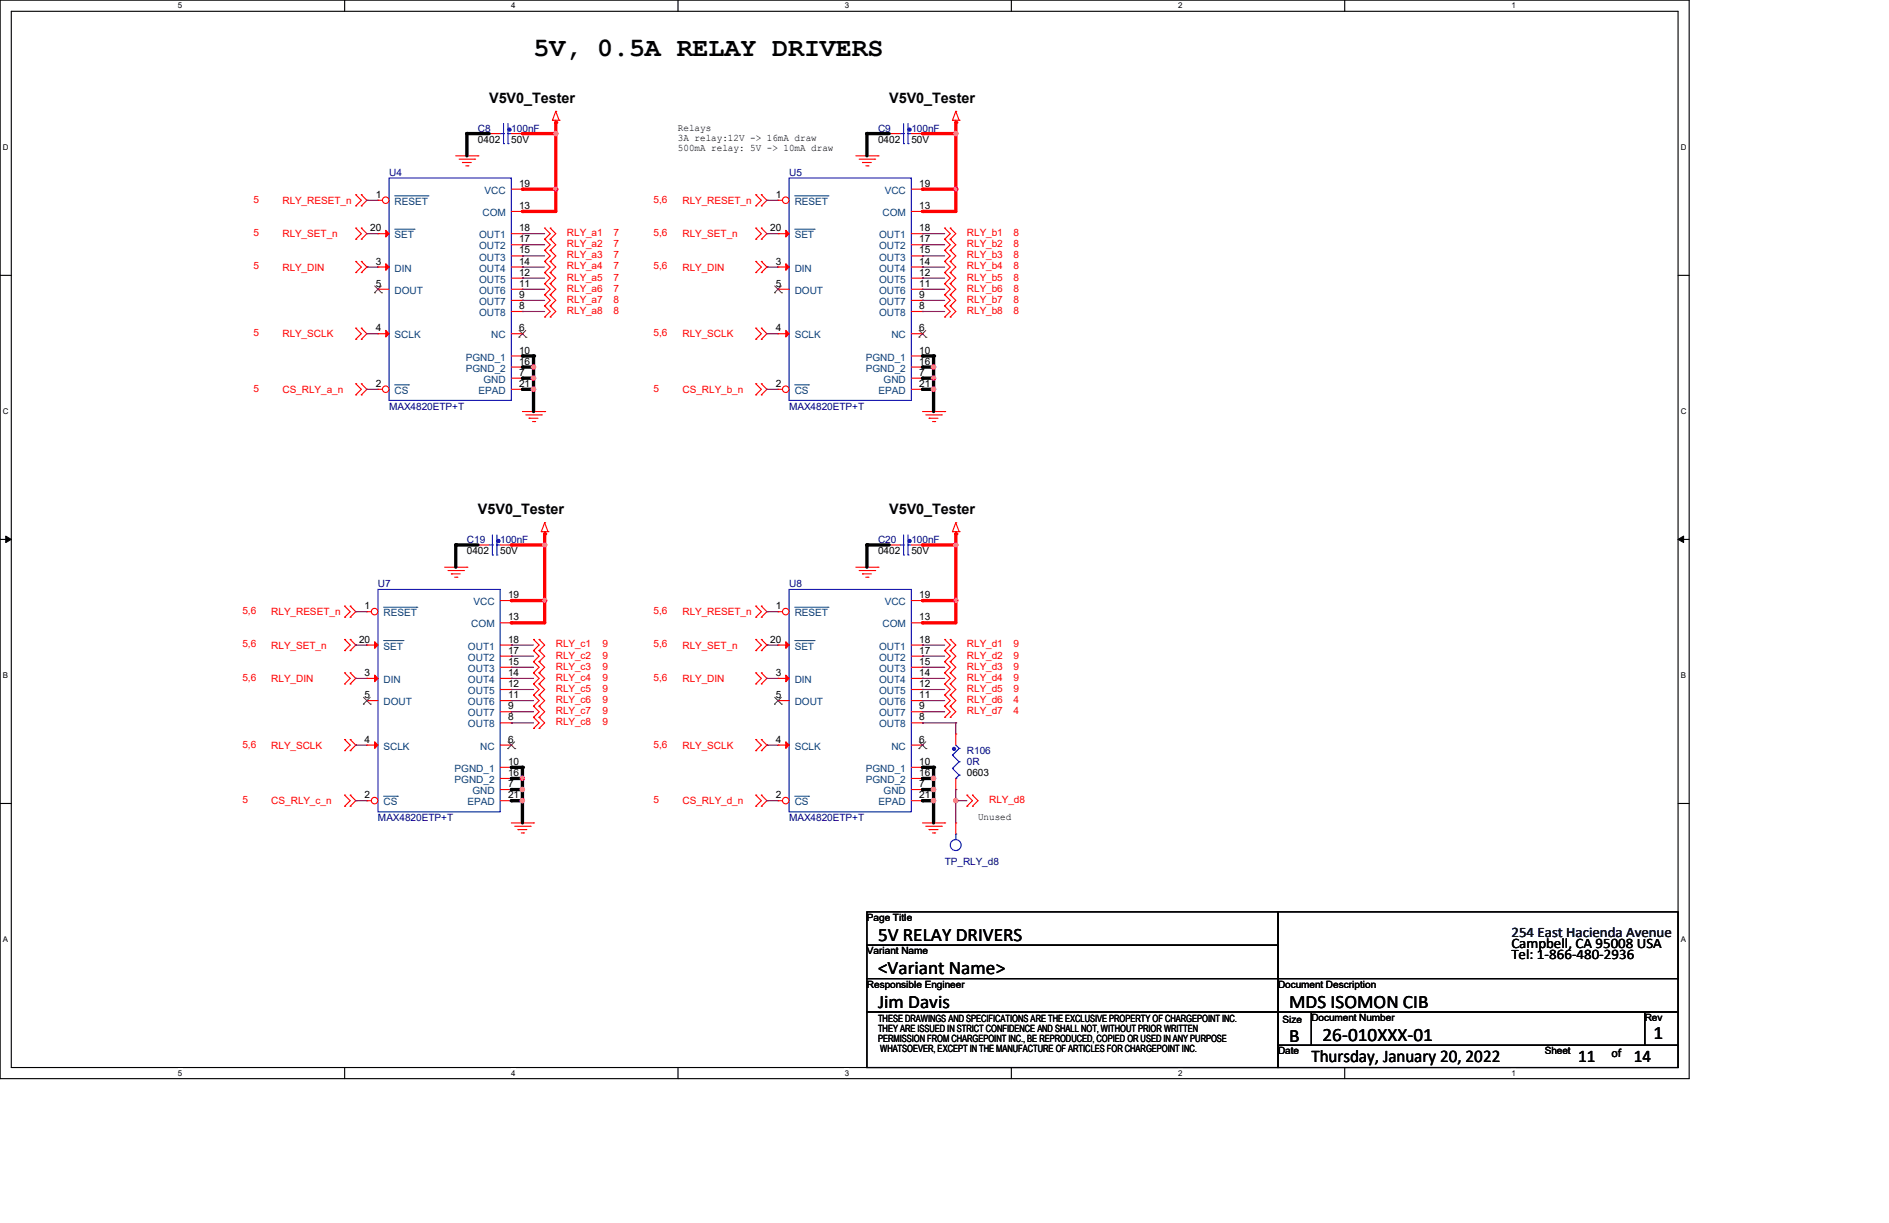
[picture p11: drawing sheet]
<svg xmlns="http://www.w3.org/2000/svg" width="432mm" height="279mm" viewBox="0 0 432 279" stroke-linecap="round" stroke-linejoin="round" font-family="sans-serif">
<path d="M0 0h386.1v246.4h-386.1zM2.6 2.6h381v241.3h-381z" fill="none" stroke="#000" stroke-width=".25"/>
<g fill="#fff">
<path d="M40.7 .3h1v2h-1z"/>
<path d="M40.7 244.1h1v2h-1z"/>
</g>
<path d="M78.8 0v2.6M78.8 243.9v2.5" fill="none" stroke="#000" stroke-width=".25"/>
<g fill="#fff">
<path d="M116.9 .3h1v2h-1z"/>
<path d="M116.9 244.1h1v2h-1z"/>
</g>
<path d="M155 0v2.6M155 243.9v2.5" fill="none" stroke="#000" stroke-width=".25"/>
<g fill="#fff">
<path d="M193.1 .3h1v2h-1z"/>
<path d="M193.1 244.1h1v2h-1z"/>
</g>
<path d="M231.2 0v2.6M231.2 243.9v2.5" fill="none" stroke="#000" stroke-width=".25"/>
<g fill="#fff">
<path d="M269.3 .3h1v2h-1z"/>
<path d="M269.3 244.1h1v2h-1z"/>
</g>
<path d="M307.4 0v2.6M307.4 243.9v2.5" fill="none" stroke="#000" stroke-width=".25"/>
<g fill="#fff">
<path d="M345.5 .3h1v2h-1z"/>
<path d="M345.5 244.1h1v2h-1z"/>
<path d="M.7 32.7h1.2v2h-1.2z"/>
<path d="M384.2 32.7h1.3v2h-1.3z"/>
<path d="M.7 93h1.2v2h-1.2z"/>
<path d="M384.2 93h1.3v2h-1.3z"/>
</g>
<path d="M0 62.9h2.6M383.6 62.9h2.5" fill="none" stroke="#000" stroke-width=".25"/>
<g fill="#fff">
<path d="M.7 153.4h1.2v2h-1.2z"/>
<path d="M384.2 153.4h1.2v2h-1.2z"/>
</g>
<path d="M0 123.2h2.6M383.6 123.2h2.5" fill="none" stroke="#000" stroke-width=".25"/>
<path d="M1.3 122.5l1.3 .7-1.3 .8zM383.6 123.2l1.3-.7v1.5z" fill="#000" stroke="#000" stroke-width=".23"/>
<g fill="#fff">
<path d="M.7 213.7h1.2v2h-1.2z"/>
<path d="M384.2 213.7h1.2v2h-1.2z"/>
</g>
<path d="M0 183.6h2.6M383.6 183.6h2.5M198.2 215.9h93.9v7.7h-93.9zM198.2 208.3h93.9v7.6h-93.9zM292.1 208.3h91.5v15.3h-91.5zM198.2 231.2h93.9v12.7h-93.9zM198.2 223.6h93.9v7.6h-93.9zM292.1 231.2h7.7v7.6h-7.7zM292.1 238.8h91.5v5.1h-91.5zM292.1 223.6h91.5v7.6h-91.5zM299.8 231.2h76.2v7.6h-76.2zM376 231.2h7.6v7.6h-7.6z" fill="none" stroke="#000" stroke-width=".25"/>
<g fill="none" stroke="#f00" stroke-width=".25">
<path d="M104.2 35.6h5.1M104.9 36.4h3.6M105.7 37.1h.1M105.7 37.1h2M106.5 37.9h.5M107 37.9h.1M108.5 36.4h.1M109.3 35.6h.1M111.8 30.5h.1M111.8 30.5h2.5M116.9 30.5h2.5M119.4 30.5h.1"/>
<path d="M126.3 27.5h.1M126.3 27.5h1.5M127 28h.1M127 25.4h.1M127 27.5v.5M127 25.4l-.7 2.1M127 25.4l.8 2.1M127.8 27.5h.1M195.6 35.6h5.1M196.4 36.4h3.5M197.1 37.1h.1M197.1 37.1h2.1"/>
<path d="M197.9 37.9h.5M198.4 37.9h.1M199.9 36.4h.1M200.7 35.6h.1M203.2 30.5h.1M203.2 30.5h2.6M208.3 30.5h2.6M210.9 30.5h.1M217.7 27.5h.1M217.7 27.5h1.5M218.5 28h.1M218.5 25.4h.1"/>
<path d="M218.5 27.5v.5M218.5 25.4l-.8 2.1M218.5 25.4l.7 2.1M219.2 27.5h.1M81.3 59.7h.1M81.3 52.1h.1M81.3 54.7h.1M81.3 44.5h.1M81.3 47h.1M81.3 59.7l1.3 1.3-1.3 1.3M81.3 52.1l1.3 1.3-1.3 1.3M81.3 44.5l1.3 1.3-1.3 1.2"/>
<path d="M82.6 59.7h.1M82.6 52.1h.1M82.6 54.7h.1M82.6 44.5h.1M82.6 47h.1M82.6 59.7l1.3 1.3-1.3 1.3M82.6 52.1l1.3 1.3-1.3 1.3M82.6 44.5l1.3 1.3-1.3 1.2M124.5 54.7h.1M124.5 52.1h.1M124.5 57.2h.1M124.5 59.7h.1"/>
<path d="M124.5 52.1l1.3 1.3-1.3 1.3M124.5 54.7l1.3 1.2-1.3 1.3M124.5 57.2l1.3 1.3-1.3 1.2M124.5 59.7l1.3 1.3-1.3 1.3M125.8 54.7h.1M125.8 52.1h.1M125.8 57.2h.1M125.8 59.7h.1M125.8 52.1l1.2 1.3-1.2 1.3M125.8 54.7l1.2 1.2-1.2 1.3M125.8 57.2l1.2 1.3-1.2 1.2M125.8 59.7l1.2 1.3-1.2 1.3"/>
<path d="M172.8 52.1h.1M172.8 54.7h.1M172.8 59.7h.1M172.8 44.5h.1M172.8 47h.1M172.8 59.7l1.2 1.3-1.2 1.3M172.8 52.1l1.2 1.3-1.2 1.3M172.8 44.5l1.2 1.3-1.2 1.2M174 52.1h.1M174 54.7h.1M174 59.7h.1M174 44.5h.1"/>
<path d="M174 47h.1M174 59.7l1.3 1.3-1.3 1.3M174 52.1l1.3 1.3-1.3 1.3M174 44.5l1.3 1.3-1.3 1.2M208.3 48.3h2.6M208.3 58.5h2.6M210.9 48.3h.1M210.9 58.5h.1M215.9 54.7h.1M215.9 52.1h.1M215.9 57.2h.1M215.9 59.7h.1"/>
<path d="M215.9 54.7l1.3 1.2-1.3 1.3M215.9 57.2l1.3 1.3-1.3 1.2M215.9 52.1l1.3 1.3-1.3 1.3M215.9 59.7l1.3 1.3-1.3 1.3M217.2 54.7h.1M217.2 52.1h.1M217.2 57.2h.1M217.2 59.7h.1M217.2 52.1l1.3 1.3-1.3 1.3M217.2 57.2l1.3 1.3-1.3 1.2M217.2 54.7l1.3 1.2-1.3 1.3M217.2 59.7l1.3 1.3-1.3 1.3"/>
<path d="M81.3 62.3h.1M81.3 75h.1M81.3 77.5h.1M81.3 75l1.3 1.2-1.3 1.3M82.6 62.3h.1M82.6 75h.1M82.6 77.5h.1M82.6 75l1.3 1.2-1.3 1.3M124.5 62.3h.1M124.5 64.8h.1M124.5 67.4h.1M124.5 69.9h.1"/>
<path d="M124.5 72.4h.1M124.5 62.3l1.3 1.2-1.3 1.3M124.5 64.8l1.3 1.3-1.3 1.3M124.5 67.4l1.3 1.2-1.3 1.3M124.5 69.9l1.3 1.3-1.3 1.2M125.8 62.3h.1M125.8 64.8h.1M125.8 67.4h.1M125.8 69.9h.1M125.8 72.4h.1M125.8 62.3l1.2 1.2-1.2 1.3M125.8 64.8l1.2 1.3-1.2 1.3"/>
<path d="M125.8 67.4l1.2 1.2-1.2 1.3M125.8 69.9l1.2 1.3-1.2 1.2M172.8 62.3h.1M172.8 75h.1M172.8 77.5h.1M172.8 75l1.2 1.2-1.2 1.3M174 62.3h.1M174 75h.1M174 77.5h.1M174 75l1.3 1.2-1.3 1.3M177.8 61h.1M177.8 66.1h.1"/>
<path d="M177.8 61h2.6M177.8 66.1h2.6M208.3 63.5h2.6M208.3 71.2h2.6M208.3 68.6h2.6M210.9 63.5h.1M210.9 71.2h.1M210.9 68.6h.1M215.9 62.3h.1M215.9 64.8h.1M215.9 67.4h.1M215.9 69.9h.1"/>
<path d="M215.9 72.4h.1M215.9 62.3l1.3 1.2-1.3 1.3M215.9 67.4l1.3 1.2-1.3 1.3M215.9 64.8l1.3 1.3-1.3 1.3M215.9 69.9l1.3 1.3-1.3 1.2M217.2 62.3h.1M217.2 64.8h.1M217.2 67.4h.1M217.2 69.9h.1M217.2 72.4h.1M217.2 62.3l1.3 1.2-1.3 1.3M217.2 64.8l1.3 1.3-1.3 1.3"/>
<path d="M217.2 69.9l1.3 1.3-1.3 1.2M217.2 67.4l1.3 1.2-1.3 1.3M81.3 87.7h.1M81.3 90.2h.1M81.3 87.7l1.3 1.2-1.3 1.3M82.6 87.7h.1M82.6 90.2h.1M82.6 87.7l1.3 1.2-1.3 1.3M119.4 94h5.1M120.2 94.8h3.5M120.9 95.5h.1M120.9 95.5h2.1"/>
<path d="M121.7 96.3h.5M122.2 96.3h.1M123.7 94.8h.1M124.5 94h.1M172.8 87.7h.1M172.8 90.2h.1M172.8 87.7l1.2 1.2-1.2 1.3M174 87.7h.1M174 90.2h.1M174 87.7l1.3 1.2-1.3 1.3M210.9 94h5M211.6 94.8h3.6"/>
<path d="M212.4 95.5h.1M212.4 95.5h2M213.1 96.3h.6M213.7 96.3h.1M215.2 94.8h.1M215.9 94h.1M124.5 119.4h.1M124.5 119.4l-.8 2.1M124.5 119.4l.8 2.1M218.5 119.4h.1M218.5 119.4l-.8 2.1M218.5 119.4l.7 2.1"/>
<path d="M78.8 138.5h.1M78.8 138.5l1.3 1.2-1.3 1.3M80.1 138.5h.1M80.1 138.5l1.2 1.2-1.2 1.3M101.6 129.6h5.1M102.4 130.3h3.6M103.2 131.1h.1M103.2 131.1h2M103.9 131.9h.5M104.4 131.9h.1M106 130.3h.1M106.7 129.6h.1"/>
<path d="M123.7 121.5h.1M123.7 121.5h1.6M124.5 122h.1M124.5 121.5v.5M125.3 121.5h.1M172.8 138.5h.1M172.8 138.5l1.2 1.2-1.2 1.3M174 138.5h.1M174 138.5l1.3 1.2-1.3 1.3M195.6 129.6h5.1M196.4 130.3h3.5M197.1 131.1h.1"/>
<path d="M197.1 131.1h2.1M197.9 131.9h.5M198.4 131.9h.1M199.9 130.3h.1M200.7 129.6h.1M217.7 121.5h.1M217.7 121.5h1.5M218.5 122h.1M218.5 121.5v.5M219.2 121.5h.1M78.8 141h.1M78.8 153.7h.1"/>
<path d="M78.8 156.3h.1M78.8 146.1h.1M78.8 148.6h.1M78.8 153.7l1.3 1.3-1.3 1.3M78.8 146.1l1.3 1.3-1.3 1.2M80.1 141h.1M80.1 153.7h.1M80.1 156.3h.1M80.1 146.1h.1M80.1 148.6h.1M80.1 153.7l1.2 1.3-1.2 1.3M80.1 146.1l1.2 1.3-1.2 1.2"/>
<path d="M122 148.6h.1M122 146.1h.1M122 151.2h.1M122 153.7h.1M122 156.3h.1M122 158.8h.1M122 146.1l1.2 1.3-1.2 1.2M122 148.6l1.2 1.3-1.2 1.3M122 151.2l1.2 1.2-1.2 1.3M122 153.7l1.2 1.3-1.2 1.3M122 156.3l1.2 1.2-1.2 1.3M122 158.8l1.2 1.3-1.2 1.2"/>
<path d="M123.2 148.6h.1M123.2 146.1h.1M123.2 151.2h.1M123.2 153.7h.1M123.2 156.3h.1M123.2 158.8h.1M123.2 146.1l1.3 1.3-1.3 1.2M123.2 148.6l1.3 1.3-1.3 1.3M123.2 151.2l1.3 1.2-1.3 1.3M123.2 153.7l1.3 1.3-1.3 1.3M123.2 156.3l1.3 1.2-1.3 1.3M123.2 158.8l1.3 1.3-1.3 1.2"/>
<path d="M172.8 153.7h.1M172.8 156.3h.1M172.8 146.1h.1M172.8 148.6h.1M172.8 141h.1M172.8 153.7l1.2 1.3-1.2 1.3M172.8 146.1l1.2 1.3-1.2 1.2M174 153.7h.1M174 156.3h.1M174 146.1h.1M174 148.6h.1M174 141h.1"/>
<path d="M174 153.7l1.3 1.3-1.3 1.3M174 146.1l1.3 1.3-1.3 1.2M215.9 148.6h.1M215.9 146.1h.1M215.9 151.2h.1M215.9 153.7h.1M215.9 156.3h.1M215.9 158.8h.1M215.9 146.1l1.3 1.3-1.3 1.2M215.9 148.6l1.3 1.3-1.3 1.3M215.9 151.2l1.3 1.2-1.3 1.3M215.9 153.7l1.3 1.3-1.3 1.3"/>
<path d="M215.9 156.3l1.3 1.2-1.3 1.3M215.9 158.8l1.3 1.3-1.3 1.2M217.2 148.6h.1M217.2 146.1h.1M217.2 151.2h.1M217.2 153.7h.1M217.2 156.3h.1M217.2 158.8h.1M217.2 146.1l1.3 1.3-1.3 1.2M217.2 148.6l1.3 1.3-1.3 1.3M217.2 151.2l1.3 1.2-1.3 1.3M217.2 153.7l1.3 1.3-1.3 1.3"/>
<path d="M217.2 156.3l1.3 1.2-1.3 1.3M217.2 158.8l1.3 1.3-1.3 1.2M78.8 169h.1M78.8 171.5h.1M78.8 169l1.3 1.2-1.3 1.3M80.1 169h.1M80.1 171.5h.1M80.1 169l1.2 1.2-1.2 1.3M122 161.3h.1M122 163.9h.1M122 166.4h.1M122 161.3l1.2 1.3-1.2 1.3"/>
<path d="M122 163.9l1.2 1.2-1.2 1.3M123.2 161.3h.1M123.2 163.9h.1M123.2 166.4h.1M123.2 161.3l1.3 1.3-1.3 1.3M123.2 163.9l1.3 1.2-1.3 1.3M172.8 169h.1M172.8 171.5h.1M172.8 169l1.2 1.2-1.2 1.3M174 169h.1M174 171.5h.1M174 169l1.3 1.2-1.3 1.3"/>
<path d="M215.9 161.3h.1M215.9 163.9h.1M215.9 161.3l1.3 1.3-1.3 1.3M217.2 161.3h.1M217.2 163.9h.1M217.2 161.3l1.3 1.3-1.3 1.3M78.8 181.7h.1M78.8 184.2h.1M78.8 181.7l1.3 1.2-1.3 1.3M80.1 181.7h.1M80.1 184.2h.1M80.1 181.7l1.2 1.2-1.2 1.3"/>
<path d="M116.9 188h5.1M117.6 188.8h3.6M118.4 189.5h.1M118.4 189.5h2M119.2 190.3h.5M119.7 190.3h.1M121.2 188.8h.1M122 188h.1M172.8 181.7h.1M172.8 184.2h.1M172.8 181.7l1.2 1.2-1.2 1.3M174 181.7h.1"/>
<path d="M174 184.2h.1M174 181.7l1.3 1.2-1.3 1.3M210.9 188h5M211.6 188.8h3.6M212.4 189.5h.1M212.4 189.5h2M213.1 190.3h.6M213.7 190.3h.1M215.2 188.8h.1M215.9 188h.1M218.5 188h.1M218.5 188v2.5"/>
<path d="M221 184.2h.1M221 181.7h.1M221 181.7l1.3 1.2-1.3 1.3M222.3 184.2h.1M222.3 181.7h.1M222.3 181.7l1.3 1.2-1.3 1.3"/>
</g>
<g fill="none" stroke="#00f" stroke-width=".25">
<path d="M114.3 30.5h.8M115.1 32.8h.1M115.1 30.5h.1M115.1 28.2v4.6M116.1 32.8h.1M116.1 30.5h.1M116.1 28.2v4.6M116.1 30.5h.8M205.8 30.5h.7M206.5 32.8h.1M206.5 30.5h.1M206.5 28.2v4.6"/>
<path d="M207.6 32.8h.1M207.6 30.5h.1M207.6 30.5h.7M207.6 28.2v4.6M180.4 40.7h27.9v50.8h-27.9zM218.5 190.5h.1M218.5 190.5v1.3"/>
<circle cx="218.5" cy="193.1" r="1.25"/>
</g>
<g fill="#00f" stroke="#00f" stroke-width=".25">
<circle cx="116.5" cy="29.6" r=".36"/>
<circle cx="207.9" cy="29.6" r=".36"/>
</g>
<path d="M179.6 60.2l.8 .8-.8 .8z" fill="#f00" stroke="#f00" stroke-width=".25"/>
<path d="M177 66.9h.1M177.1 65.3l1.5 1.6M178.6 65.3l-1.6 1.6M178.6 66.9h.1" fill="none" stroke="#804000" stroke-width=".23"/>
<circle cx="179.6" cy="45.7" r=".74" fill="#fff" stroke="#f00" stroke-width=".25"/>
<g fill="none" stroke="#f00" stroke-width=".25">
<path d="M177.8 45.8h.1M177.8 45.8h1.1M177.8 76.2h.1M177.8 76.2h2.6M208.3 76.2h2.6M208.3 61h2.6M210.9 76.2h.1M210.9 61h.1M208.3 83.9h2.6M208.3 88.9h2.6M208.3 81.3h2.6M210.9 83.9h.1"/>
<path d="M210.9 88.9h.1M210.9 81.3h.1"/>
</g>
<path d="M181.7 44.7h7.6M189.3 44.7h.1" fill="none" stroke="#004080" stroke-width=".23"/>
<path d="M179.6 75.5l.8 .7-.8 .8z" fill="#f00" stroke="#f00" stroke-width=".25"/>
<path d="M210.1 77h.1M210.1 75.5l1.6 1.5M211.6 75.5l-1.5 1.5M211.7 77h.1" fill="none" stroke="#804000" stroke-width=".23"/>
<circle cx="179.6" cy="88.9" r=".74" fill="#fff" stroke="#f00" stroke-width=".25"/>
<g fill="none" stroke="#f00" stroke-width=".25">
<path d="M177.8 53.4h.1M177.8 53.4h2.6M208.3 53.4h2.6M208.3 43.2h2.6M208.3 55.9h2.6M210.9 53.4h.1M210.9 43.2h.1M210.9 55.9h.1M208.3 66.1h2.6M210.9 66.1h.1M177.8 88.9h.1M177.8 88.9h1.1"/>
<path d="M208.3 86.4h2.6M210.9 86.4h.1M177.8 155h.1M177.8 155h2.6M208.3 142.3h2.6M208.3 152.4h2.6M208.3 157.5h2.6M210.9 142.3h.1M210.9 152.4h.1M210.9 157.5h.1M177.8 160.1h.1M177.8 160.1h2.6"/>
<path d="M208.3 165.1h2.6M208.3 162.6h2.6M210.9 165.1h.1M210.9 162.6h.1"/>
</g>
<path d="M181.7 52.4h4.4M186.1 52.4h.1M181.7 87.9h3.1M184.8 87.9h.1" fill="none" stroke="#004080" stroke-width=".23"/>
<g fill="#f00" stroke="#f00" stroke-width=".25">
<path d="M179.6 52.6l.8 .8-.8 .7z"/>
<path d="M179.6 154.2l.8 .8-.8 .7z"/>
</g>
<path d="M180.4 134.7h27.9v50.8h-27.9z" fill="none" stroke="#00f" stroke-width=".25"/>
<path d="M177.1 159.3l1.5 1.6M178.6 159.3l-1.6 1.6M177 160.9h.1M178.6 160.9h.1" fill="none" stroke="#804000" stroke-width=".23"/>
<circle cx="179.6" cy="139.7" r=".74" fill="#fff" stroke="#f00" stroke-width=".25"/>
<g fill="none" stroke="#f00" stroke-width=".25">
<path d="M177.8 139.7h.1M177.8 139.7h1.1M208.3 155h2.6M210.9 155h.1M177.8 170.2h.1M177.8 170.2h2.6M208.3 170.2h2.6M208.3 177.8h2.6M208.3 175.3h2.6M210.9 170.2h.1M210.9 177.8h.1M210.9 175.3h.1"/>
<path d="M208.3 182.9h2.6M210.9 182.9h.1"/>
</g>
<path d="M181.7 138.7h7.6M189.3 138.7h.1" fill="none" stroke="#004080" stroke-width=".23"/>
<path d="M179.6 169.5l.8 .7-.8 .8z" fill="#f00" stroke="#f00" stroke-width=".25"/>
<path d="M210.1 171h.1M210.1 169.5l1.6 1.5M211.6 169.5l-1.5 1.5M211.7 171h.1" fill="none" stroke="#804000" stroke-width=".23"/>
<circle cx="179.6" cy="182.9" r=".74" fill="#fff" stroke="#f00" stroke-width=".25"/>
<g fill="none" stroke="#f00" stroke-width=".25">
<path d="M116.9 48.3h2.5M116.9 58.5h2.5M119.4 48.3h.1M119.4 58.5h.1M86.4 61h.1M86.4 66.1h.1M86.4 61h2.5M86.4 66.1h2.5M116.9 63.5h2.5M116.9 71.2h2.5M116.9 68.6h2.5M119.4 63.5h.1"/>
<path d="M119.4 71.2h.1M119.4 68.6h.1M208.3 137.2h2.6M210.9 137.2h.1M177.8 147.4h.1M177.8 147.4h2.6M208.3 147.4h2.6M208.3 149.9h2.6M210.9 147.4h.1M210.9 149.9h.1M208.3 160.1h2.6M210.9 160.1h.1"/>
<path d="M177.8 182.9h.1M177.8 182.9h1.1M208.3 180.4h2.6M210.9 180.4h.1"/>
</g>
<path d="M181.7 146.3h4.4M186.1 146.3h.1M181.7 181.9h3.1M184.8 181.9h.1" fill="none" stroke="#004080" stroke-width=".23"/>
<g fill="#f00" stroke="#f00" stroke-width=".25">
<path d="M179.6 146.6l.8 .8-.8 .7z"/>
<path d="M88.2 60.2l.7 .8-.7 .8z"/>
</g>
<path d="M88.9 40.7h28v50.8h-28z" fill="none" stroke="#00f" stroke-width=".25"/>
<path d="M85.6 66.9h.1M85.6 65.3l1.6 1.6M87.2 65.3l-1.6 1.6M87.2 66.9h.1" fill="none" stroke="#804000" stroke-width=".23"/>
<circle cx="88.2" cy="45.7" r=".74" fill="#fff" stroke="#f00" stroke-width=".25"/>
<g fill="none" stroke="#f00" stroke-width=".25">
<path d="M86.4 45.8h.1M86.4 45.8h1M86.4 76.2h.1M86.4 76.2h2.5M116.9 76.2h2.5M116.9 61h2.5M119.4 76.2h.1M119.4 61h.1M116.9 83.9h2.5M116.9 88.9h2.5M116.9 81.3h2.5M119.4 83.9h.1"/>
<path d="M119.4 88.9h.1M119.4 81.3h.1"/>
</g>
<path d="M90.2 44.7h7.6M97.8 44.7h.1" fill="none" stroke="#004080" stroke-width=".23"/>
<path d="M88.2 75.5l.7 .7-.7 .8z" fill="#f00" stroke="#f00" stroke-width=".25"/>
<path d="M118.6 77h.1M118.7 75.5l1.5 1.5M120.2 75.5l-1.6 1.5M120.2 77h.1" fill="none" stroke="#804000" stroke-width=".23"/>
<circle cx="88.2" cy="88.9" r=".74" fill="#fff" stroke="#f00" stroke-width=".25"/>
<g fill="none" stroke="#f00" stroke-width=".25">
<path d="M86.4 53.4h.1M86.4 53.4h2.5M116.9 53.4h2.5M116.9 43.2h2.5M116.9 55.9h2.5M119.4 53.4h.1M119.4 43.2h.1M119.4 55.9h.1M116.9 66.1h2.5M119.4 66.1h.1M86.4 88.9h.1M86.4 88.9h1"/>
<path d="M116.9 86.4h2.5M119.4 86.4h.1M109.3 124.5h.1M109.3 124.5h2.5M114.3 124.5h2.6M116.9 124.5h.1M203.2 124.5h.1M203.2 124.5h2.6M208.3 124.5h2.6M210.9 124.5h.1M83.9 155h.1M83.9 155h2.5"/>
<path d="M114.3 142.3h2.6M114.3 152.4h2.6M114.3 157.5h2.6M116.9 142.3h.1M116.9 152.4h.1M116.9 157.5h.1M83.9 160.1h.1M83.9 160.1h2.5M114.3 165.1h2.6M114.3 162.6h2.6M116.9 165.1h.1M116.9 162.6h.1"/>
<path d="M218.5 167.7h.1M218.5 167.7v2.5M218.5 177.8v2.6M218.5 180.4h.1"/>
</g>
<path d="M90.2 52.4h4.5M94.7 52.4h.1M90.2 87.9h3.2M93.4 87.9h.1" fill="none" stroke="#004080" stroke-width=".23"/>
<g fill="#f00" stroke="#f00" stroke-width=".25">
<path d="M88.2 52.6l.7 .8-.7 .7z"/>
<path d="M85.6 154.2l.8 .8-.8 .7z"/>
</g>
<g fill="none" stroke="#00f" stroke-width=".25">
<path d="M86.4 134.7h27.9v50.8h-27.9zM111.8 124.5h.8M112.6 126.8h.1M112.6 124.5h.1M112.6 122.2v4.6M113.6 126.8h.1M113.6 124.5h.1M113.6 122.2v4.6M113.6 124.5h.7M205.8 124.5h.7M206.5 126.8h.1M206.5 124.5h.1"/>
<path d="M206.5 122.2v4.6M207.6 126.8h.1M207.6 124.5h.1M207.6 124.5h.7M207.6 122.2v4.6M217.7 172.5h.1M217.7 175.6h.1M217.7 172.5l1.5 1.5M217.7 175.6l1.5 1.5M218.5 177.8h.1M218.5 170.2l.7 .8M219.2 171h.1"/>
<path d="M219.2 174h.1M219.2 177.1h.1M219.2 171l-1.5 1.5M219.2 174l-1.5 1.6M219.2 177.1l-.7 .7"/>
</g>
<g fill="#00f" stroke="#00f" stroke-width=".25">
<circle cx="113.9" cy="123.6" r=".36"/>
<circle cx="218.1" cy="171.1" r=".36"/>
<circle cx="207.9" cy="123.6" r=".36"/>
</g>
<path d="M83.1 159.3l1.6 1.6M84.6 159.3l-1.5 1.6M83.1 160.9h.1M84.7 160.9h.1" fill="none" stroke="#804000" stroke-width=".23"/>
<circle cx="85.6" cy="139.7" r=".74" fill="#fff" stroke="#f00" stroke-width=".25"/>
<g fill="none" stroke="#f00" stroke-width=".25">
<path d="M83.9 139.7h.1M83.9 139.7h1M114.3 155h2.6M116.9 155h.1M83.9 170.2h.1M83.9 170.2h2.5M114.3 170.2h2.6M114.3 177.8h2.6M114.3 175.3h2.6M116.9 170.2h.1M116.9 177.8h.1M116.9 175.3h.1"/>
<path d="M114.3 182.9h2.6M116.9 182.9h.1"/>
</g>
<path d="M87.7 138.7h7.6M95.3 138.7h.1" fill="none" stroke="#004080" stroke-width=".23"/>
<path d="M85.6 169.5l.8 .7-.8 .8z" fill="#f00" stroke="#f00" stroke-width=".25"/>
<path d="M116.1 171h.1M116.1 169.5l1.6 1.5M117.6 169.5l-1.5 1.5M117.7 171h.1" fill="none" stroke="#804000" stroke-width=".23"/>
<circle cx="85.6" cy="182.9" r=".74" fill="#fff" stroke="#f00" stroke-width=".25"/>
<g fill="none" stroke="#f00" stroke-width=".25">
<path d="M114.3 137.2h2.6M116.9 137.2h.1M83.9 147.4h.1M83.9 147.4h2.5M114.3 147.4h2.6M114.3 149.9h2.6M116.9 147.4h.1M116.9 149.9h.1M114.3 160.1h2.6M116.9 160.1h.1M83.9 182.9h.1M83.9 182.9h1"/>
<path d="M114.3 180.4h2.6M116.9 180.4h.1"/>
</g>
<path d="M87.7 146.3h4.4M92.1 146.3h.1M87.7 181.9h3.1M90.8 181.9h.1" fill="none" stroke="#004080" stroke-width=".23"/>
<path d="M85.6 146.6l.8 .8-.8 .7z" fill="#f00" stroke="#f00" stroke-width=".25"/>
<path d="M127 28v2.5" fill="none" stroke="#f00" stroke-width=".76"/>
<circle cx="127" cy="28" r=".38" fill="#f00"/>
<path d="M119.4 43.2h7.6" fill="none" stroke="#f00" stroke-width=".76"/>
<circle cx="119.4" cy="43.2" r=".38" fill="#f00"/>
<path d="M119.4 30.5h7.6" fill="none" stroke="#f00" stroke-width=".76"/>
<circle cx="119.4" cy="30.5" r=".38" fill="#f00"/>
<path d="M127 30.5v12.7" fill="none" stroke="#f00" stroke-width=".76"/>
<circle cx="127" cy="30.5" r=".38" fill="#f00"/>
<g fill="#f0f" stroke="#f0f" stroke-width=".25">
<circle cx="127" cy="43.2" r=".49"/>
<circle cx="127" cy="30.5" r=".49"/>
<circle cx="121.9" cy="83.8" r=".49"/>
<circle cx="121.9" cy="86.4" r=".49"/>
<circle cx="121.9" cy="88.9" r=".49"/>
</g>
<path d="M111.8 30.5h-5.1v5.1M119.4 81.3h2.6v12.7M119.4 83.9h2.6M119.4 86.4h2.6M119.4 88.9h2.6" fill="none" stroke="#000" stroke-width=".76"/>
<g fill="#000">
<circle cx="106.7" cy="30.5" r=".38"/>
<circle cx="119.4" cy="81.3" r=".38"/>
<circle cx="119.4" cy="86.4" r=".38"/>
<circle cx="119.4" cy="83.9" r=".38"/>
<circle cx="119.4" cy="88.9" r=".38"/>
<circle cx="122" cy="83.9" r=".38"/>
<circle cx="122" cy="88.9" r=".38"/>
<circle cx="122" cy="81.3" r=".38"/>
<circle cx="122" cy="86.4" r=".38"/>
</g>
<path d="M119.4 48.3h7.6" fill="none" stroke="#f00" stroke-width=".76"/>
<circle cx="119.4" cy="48.3" r=".38" fill="#f00"/>
<path d="M127 43.2v5.1" fill="none" stroke="#f00" stroke-width=".76"/>
<circle cx="127" cy="43.2" r=".38" fill="#f00"/>
<path d="M218.5 28v2.5" fill="none" stroke="#f00" stroke-width=".76"/>
<circle cx="218.5" cy="28" r=".38" fill="#f00"/>
<path d="M203.2 30.5h-5v5.1" fill="none" stroke="#000" stroke-width=".76"/>
<circle cx="198.2" cy="30.5" r=".38" fill="#000"/>
<path d="M210.9 30.5h7.6" fill="none" stroke="#f00" stroke-width=".76"/>
<circle cx="210.9" cy="30.5" r=".38" fill="#f00"/>
<path d="M218.5 30.5v12.7" fill="none" stroke="#f00" stroke-width=".76"/>
<circle cx="218.5" cy="30.5" r=".38" fill="#f00"/>
<g fill="#f0f" stroke="#f0f" stroke-width=".25">
<circle cx="218.5" cy="43.2" r=".49"/>
<circle cx="218.5" cy="30.5" r=".49"/>
</g>
<path d="M210.9 43.2h7.6" fill="none" stroke="#f00" stroke-width=".76"/>
<circle cx="210.9" cy="43.2" r=".38" fill="#f00"/>
<path d="M218.5 43.2v5.1" fill="none" stroke="#f00" stroke-width=".76"/>
<circle cx="218.5" cy="43.2" r=".38" fill="#f00"/>
<path d="M210.9 48.3h7.6" fill="none" stroke="#f00" stroke-width=".76"/>
<circle cx="210.9" cy="48.3" r=".38" fill="#f00"/>
<path d="M210.9 81.3h2.5v12.7M210.9 83.9h2.5M210.9 86.4h2.5M210.9 88.9h2.5" fill="none" stroke="#000" stroke-width=".76"/>
<g fill="#000">
<circle cx="210.9" cy="81.3" r=".38"/>
<circle cx="210.9" cy="83.9" r=".38"/>
<circle cx="210.9" cy="86.4" r=".38"/>
<circle cx="210.9" cy="88.9" r=".38"/>
<circle cx="213.4" cy="88.9" r=".38"/>
<circle cx="213.4" cy="81.3" r=".38"/>
<circle cx="213.4" cy="83.9" r=".38"/>
<circle cx="213.4" cy="86.4" r=".38"/>
</g>
<g fill="#f0f" stroke="#f0f" stroke-width=".25">
<circle cx="213.4" cy="86.4" r=".49"/>
<circle cx="213.4" cy="83.8" r=".49"/>
<circle cx="213.4" cy="88.9" r=".49"/>
</g>
<path d="M124.5 122v2.5" fill="none" stroke="#f00" stroke-width=".76"/>
<circle cx="124.5" cy="122" r=".38" fill="#f00"/>
<path d="M109.3 124.5h-5.1v5.1" fill="none" stroke="#000" stroke-width=".76"/>
<circle cx="104.2" cy="124.5" r=".38" fill="#000"/>
<path d="M116.9 124.5h7.6" fill="none" stroke="#f00" stroke-width=".76"/>
<circle cx="116.9" cy="124.5" r=".38" fill="#f00"/>
<path d="M124.5 124.5v12.7" fill="none" stroke="#f00" stroke-width=".76"/>
<circle cx="124.5" cy="124.5" r=".38" fill="#f00"/>
<g fill="#f0f" stroke="#f0f" stroke-width=".25">
<circle cx="124.5" cy="137.2" r=".49"/>
<circle cx="124.5" cy="124.5" r=".49"/>
</g>
<path d="M116.9 137.2h7.6" fill="none" stroke="#f00" stroke-width=".76"/>
<circle cx="116.9" cy="137.2" r=".38" fill="#f00"/>
<path d="M124.5 137.2v5.1" fill="none" stroke="#f00" stroke-width=".76"/>
<circle cx="124.5" cy="137.2" r=".38" fill="#f00"/>
<path d="M116.9 142.3h7.6" fill="none" stroke="#f00" stroke-width=".76"/>
<circle cx="116.9" cy="142.3" r=".38" fill="#f00"/>
<g fill="none" stroke="#800040" stroke-width=".25">
<path d="M116.9 147.4h.1M116.9 149.9h.1M116.9 152.4h.1M116.9 155h.1M116.9 157.5h.1M116.9 147.4h5.1M116.9 149.9h5.1M116.9 152.4h5.1M116.9 155h5.1M116.9 157.5h5.1M116.9 160.1h.1M116.9 162.6h.1"/>
<path d="M116.9 165.1h.1M116.9 160.1h5.1M116.9 162.6h5.1M116.9 165.1h5.1M81.3 182.9h.1M81.3 182.9h2.6"/>
</g>
<path d="M116.9 175.3h2.5v12.7M116.9 177.8h2.5M116.9 180.4h2.5M116.9 182.9h2.5" fill="none" stroke="#000" stroke-width=".76"/>
<g fill="#000">
<circle cx="116.9" cy="175.3" r=".38"/>
<circle cx="116.9" cy="177.8" r=".38"/>
<circle cx="119.4" cy="175.3" r=".38"/>
<circle cx="119.4" cy="177.8" r=".38"/>
<circle cx="116.9" cy="182.9" r=".38"/>
<circle cx="116.9" cy="180.4" r=".38"/>
<circle cx="119.4" cy="180.4" r=".38"/>
<circle cx="119.4" cy="182.9" r=".38"/>
</g>
<g fill="#f0f" stroke="#f0f" stroke-width=".25">
<circle cx="119.4" cy="177.8" r=".49"/>
<circle cx="119.4" cy="180.4" r=".49"/>
<circle cx="119.4" cy="182.9" r=".49"/>
</g>
<path d="M218.5 122v2.5" fill="none" stroke="#f00" stroke-width=".76"/>
<circle cx="218.5" cy="122" r=".38" fill="#f00"/>
<path d="M203.2 124.5h-5v5.1" fill="none" stroke="#000" stroke-width=".76"/>
<circle cx="198.2" cy="124.5" r=".38" fill="#000"/>
<path d="M210.9 124.5h7.6" fill="none" stroke="#f00" stroke-width=".76"/>
<circle cx="210.9" cy="124.5" r=".38" fill="#f00"/>
<path d="M218.5 124.5v12.7" fill="none" stroke="#f00" stroke-width=".76"/>
<circle cx="218.5" cy="124.5" r=".38" fill="#f00"/>
<g fill="#f0f" stroke="#f0f" stroke-width=".25">
<circle cx="218.5" cy="137.2" r=".49"/>
<circle cx="218.5" cy="124.5" r=".49"/>
</g>
<path d="M210.9 137.2h7.6" fill="none" stroke="#f00" stroke-width=".76"/>
<circle cx="210.9" cy="137.2" r=".38" fill="#f00"/>
<path d="M218.5 137.2v5.1" fill="none" stroke="#f00" stroke-width=".76"/>
<circle cx="218.5" cy="137.2" r=".38" fill="#f00"/>
<path d="M210.9 142.3h7.6" fill="none" stroke="#f00" stroke-width=".76"/>
<circle cx="210.9" cy="142.3" r=".38" fill="#f00"/>
<path d="M210.9 175.3h2.5v12.7M210.9 177.8h2.5M210.9 180.4h2.5M210.9 182.9h2.5" fill="none" stroke="#000" stroke-width=".76"/>
<g fill="#000">
<circle cx="210.9" cy="175.3" r=".38"/>
<circle cx="210.9" cy="177.8" r=".38"/>
<circle cx="213.4" cy="175.3" r=".38"/>
<circle cx="213.4" cy="177.8" r=".38"/>
<circle cx="210.9" cy="180.4" r=".38"/>
<circle cx="210.9" cy="182.9" r=".38"/>
<circle cx="213.4" cy="180.4" r=".38"/>
<circle cx="213.4" cy="182.9" r=".38"/>
</g>
<g fill="#f0f" stroke="#f0f" stroke-width=".25">
<circle cx="213.4" cy="177.8" r=".49"/>
<circle cx="213.4" cy="180.4" r=".49"/>
<circle cx="213.4" cy="182.9" r=".49"/>
<circle cx="218.5" cy="182.9" r=".49"/>
<circle cx="127" cy="43.2" r=".49"/>
<circle cx="127" cy="30.5" r=".49"/>
<circle cx="121.9" cy="83.8" r=".49"/>
<circle cx="121.9" cy="86.4" r=".49"/>
<circle cx="121.9" cy="88.9" r=".49"/>
<circle cx="218.5" cy="43.2" r=".49"/>
<circle cx="218.5" cy="30.5" r=".49"/>
<circle cx="213.4" cy="86.4" r=".49"/>
<circle cx="213.4" cy="83.8" r=".49"/>
<circle cx="213.4" cy="88.9" r=".49"/>
<circle cx="124.5" cy="137.2" r=".49"/>
<circle cx="124.5" cy="124.5" r=".49"/>
<circle cx="119.4" cy="177.8" r=".49"/>
<circle cx="119.4" cy="180.4" r=".49"/>
<circle cx="119.4" cy="182.9" r=".49"/>
<circle cx="218.5" cy="137.2" r=".49"/>
<circle cx="218.5" cy="124.5" r=".49"/>
</g>
<g fill="none" stroke="#800040" stroke-width=".25">
<path d="M83.9 53.4h.1M83.9 45.8h.1M83.9 53.4h2.5M83.9 45.8h2.5M119.4 53.4h.1M119.4 55.9h.1M119.4 58.5h.1M119.4 53.4h5.1M119.4 55.9h5.1M119.4 58.5h5.1M175.3 45.8h.1M175.3 53.4h.1"/>
<path d="M175.3 53.4h2.5M175.3 45.8h2.5M210.9 53.4h.1M210.9 55.9h.1M210.9 58.5h.1M210.9 53.4h5M210.9 55.9h5M210.9 58.5h5M83.9 61h.1M83.9 76.2h.1M83.9 61h2.5M83.9 76.2h2.5"/>
<path d="M119.4 61h.1M119.4 66.1h.1M119.4 68.6h.1M119.4 71.2h.1M119.4 63.5h.1M119.4 61h5.1M119.4 66.1h5.1M119.4 68.6h5.1M119.4 71.2h5.1M119.4 63.5h5.1M175.3 61h.1M175.3 76.2h.1"/>
<path d="M175.3 61h2.5M175.3 76.2h2.5M210.9 61h.1M210.9 63.5h.1M210.9 66.1h.1M210.9 68.6h.1M210.9 71.2h.1M210.9 61h5M210.9 66.1h5M210.9 68.6h5M210.9 71.2h5M210.9 63.5h5"/>
<path d="M83.9 88.9h.1M83.9 88.9h2.5M175.3 88.9h.1M175.3 88.9h2.5M81.3 139.7h.1M81.3 139.7h2.6M175.3 139.7h.1M175.3 139.7h2.5M81.3 147.4h.1M81.3 155h.1M81.3 147.4h2.6M81.3 155h2.6"/>
<path d="M175.3 147.4h.1M175.3 155h.1M175.3 147.4h2.5M175.3 155h2.5M210.9 147.4h.1M210.9 149.9h.1M210.9 152.4h.1M210.9 155h.1M210.9 157.5h.1M210.9 147.4h5M210.9 149.9h5M210.9 152.4h5"/>
<path d="M210.9 155h5M210.9 157.5h5M81.3 170.2h.1M81.3 170.2h2.6M175.3 170.2h.1M175.3 170.2h2.5M210.9 160.1h.1M210.9 162.6h.1M210.9 165.1h.1M210.9 160.1h5M210.9 162.6h5M210.9 165.1h7.6"/>
<path d="M218.5 165.1h.1M218.5 165.1v2.6M175.3 182.9h.1M175.3 182.9h2.5M218.5 180.4h.1M218.5 182.9h.1M218.5 182.9h2.5M218.5 180.4v7.6"/>
</g>
<text font-size="6.1" x="122" y="12.8">5V, 0.5A RELAY DRIVERS</text>
<g font-size="4.3">
<text x="200.7" y="215">5V RELAY DRIVERS</text>
<text x="200.7" y="222.6">&lt;Variant Name&gt;</text>
<text x="200.7" y="230.2">Jim Davis</text>
<text x="294.7" y="230.2">MDS ISOMON CIB</text>
<text x="294.7" y="238.1">B</text>
<text x="302.3" y="237.8">26-010XXX-01</text>
<text x="378" y="237.3">1</text>
</g>
<g font-size="4.1">
<text x="299.8" y="242.7">Thursday, January 20, 2022</text>
<text x="360.7" y="242.7">11</text>
<text x="373.4" y="242.7">14</text>
</g>
<g font-size="3.3">
<text x="111.8" y="23.5">V5V0_Tester</text>
<text x="203.2" y="23.5">V5V0_Tester</text>
<text x="109.3" y="117.4">V5V0_Tester</text>
<text x="203.2" y="117.4">V5V0_Tester</text>
<text x="345.5" y="216.5">Campbell, CA 95008 USA</text>
<text x="345.5" y="219.1">Tel: 1-866-480-2936</text>
</g>
<text font-size="3.3" fill="#000040" x="345.5" y="214">254 East Hacienda Avenue</text>
<text font-size="2.8" x="368.3" y="241.5">of</text>
<g font-size="2.3">
<text x="155" y="29.8">Relays</text>
<text x="109.3" y="32.6">0402</text>
<text x="116.9" y="32.6">50V</text>
<text x="155" y="32.1">3A relay:12V -&gt; 16mA draw</text>
<text x="155" y="34.4">500mA relay: 5V -&gt; 10mA draw</text>
<text x="200.7" y="32.6">0402</text>
<text x="208.3" y="32.6">50V</text>
<text x="85.9" y="45.2">1</text>
<text x="118.7" y="47.8">13</text>
<text x="118.7" y="42.7">19</text>
<text x="177.3" y="45.2">1</text>
<text x="210.1" y="47.8">13</text>
<text x="210.1" y="42.7">19</text>
<text x="84.6" y="52.8">20</text>
<text x="118.7" y="52.8">18</text>
<text x="176.1" y="52.8">20</text>
<text x="210.1" y="52.8">18</text>
<text x="118.7" y="57.9">15</text>
<text x="118.7" y="55.4">17</text>
<text x="210.1" y="57.9">15</text>
<text x="210.1" y="55.4">17</text>
<text x="85.9" y="60.5">3</text>
<text x="85.9" y="65.5">5</text>
<text x="118.7" y="63">12</text>
<text x="118.7" y="60.5">14</text>
<text x="118.7" y="65.5">11</text>
<text x="177.3" y="60.5">3</text>
<text x="177.3" y="65.5">5</text>
<text x="210.1" y="63">12</text>
<text x="210.1" y="60.5">14</text>
<text x="210.1" y="65.5">11</text>
<text x="118.7" y="70.6">8</text>
<text x="118.7" y="68.1">9</text>
<text x="210.1" y="70.6">8</text>
<text x="210.1" y="68.1">9</text>
<text x="85.9" y="75.7">4</text>
<text x="118.7" y="75.7">6</text>
<text x="177.3" y="75.7">4</text>
<text x="210.1" y="75.7">6</text>
<text x="118.7" y="83.3">16</text>
<text x="118.7" y="80.8">10</text>
<text x="210.1" y="83.3">16</text>
<text x="210.1" y="80.8">10</text>
<text x="85.9" y="88.4">2</text>
<text x="118.7" y="88.4">21</text>
<text x="118.7" y="85.9">7</text>
<text x="177.3" y="88.4">2</text>
<text x="210.1" y="88.4">21</text>
<text x="210.1" y="85.9">7</text>
<text x="106.7" y="126.6">0402</text>
<text x="114.3" y="126.6">50V</text>
<text x="200.7" y="126.6">0402</text>
<text x="208.3" y="126.6">50V</text>
<text x="116.1" y="136.7">19</text>
<text x="210.1" y="136.7">19</text>
<text x="83.4" y="139.2">1</text>
<text x="116.1" y="141.7">13</text>
<text x="177.3" y="139.2">1</text>
<text x="210.1" y="141.7">13</text>
<text x="82.1" y="146.8">20</text>
<text x="116.1" y="146.8">18</text>
<text x="116.1" y="149.4">17</text>
<text x="176.1" y="146.8">20</text>
<text x="210.1" y="146.8">18</text>
<text x="210.1" y="149.4">17</text>
<text x="83.4" y="154.4">3</text>
<text x="116.1" y="151.9">15</text>
<text x="116.1" y="154.4">14</text>
<text x="177.3" y="154.4">3</text>
<text x="210.1" y="151.9">15</text>
<text x="210.1" y="154.4">14</text>
<text x="83.4" y="159.5">5</text>
<text x="116.1" y="157">12</text>
<text x="116.1" y="159.5">11</text>
<text x="177.3" y="159.5">5</text>
<text x="210.1" y="157">12</text>
<text x="210.1" y="159.5">11</text>
<text x="116.1" y="164.6">8</text>
<text x="116.1" y="162.1">9</text>
<text x="210.1" y="164.6">8</text>
<text x="210.1" y="162.1">9</text>
<text x="83.4" y="169.7">4</text>
<text x="116.1" y="169.7">6</text>
<text x="177.3" y="169.7">4</text>
<text x="210.1" y="169.7">6</text>
<text x="116.1" y="177.3">16</text>
<text x="116.1" y="174.8">10</text>
<text x="116.1" y="179.8">7</text>
<text x="210.1" y="177.3">16</text>
<text x="210.1" y="174.8">10</text>
<text x="210.1" y="179.8">7</text>
<text x="221" y="177.4">0603</text>
<text x="83.4" y="182.4">2</text>
<text x="116.1" y="182.4">21</text>
<text x="177.3" y="182.4">2</text>
<text x="210.1" y="182.4">21</text>
<text x="223.6" y="187.3">Unused</text>
<text x="198.2" y="210.4">Page Title</text>
<text x="198.2" y="218">Variant Name</text>
<text x="198.2" y="225.6">Responsible Engineer</text>
<text x="292.1" y="225.6">Document Description</text>
<text x="200.7" y="233.4">THESE DRAWINGS AND SPECIFICATIONS ARE THE EXCLUSIVE PROPERTY OF CHARGEPOINT INC.</text>
<text x="293.2" y="233.8">Size</text>
<text x="299.8" y="233.3">Document Number</text>
<text x="376" y="233.3">Rev</text>
<text x="200.7" y="235.7">THEY ARE ISSUED IN STRICT CONFIDENCE AND SHALL NOT, WITHOUT PRIOR WRITTEN</text>
<text x="200.7" y="238">PERMISSION FROM CHARGEPOINT INC., BE REPRODUCED, COPIED OR USED IN ANY PURPOSE</text>
<text x="201.2" y="240.4">WHATSOEVER, EXCEPT IN THE MANUFACTURE OF ARTICLES FOR CHARGEPOINT INC.</text>
<text x="292.1" y="240.9">Date</text>
<text x="353.1" y="240.9">Sheet</text>
</g>
<g font-size="2.3" fill="#000080">
<text x="109.3" y="30.1">C8</text>
<text x="116.9" y="30.1">100nF</text>
<text x="200.7" y="30.1">C9</text>
<text x="208.3" y="30.1">100nF</text>
<text x="88.9" y="40.2">U4</text>
<text x="180.4" y="40.2">U5</text>
<text x="88.9" y="93.6">MAX4820ETP+T</text>
<text x="180.4" y="93.6">MAX4820ETP+T</text>
<text x="106.7" y="124">C19</text>
<text x="114.3" y="124">100nF</text>
<text x="200.7" y="124">C20</text>
<text x="208.3" y="124">100nF</text>
<text x="86.4" y="134.2">U7</text>
<text x="180.4" y="134.2">U8</text>
<text x="221" y="172.3">R106</text>
<text x="221" y="174.8">0R</text>
<text x="86.4" y="187.5">MAX4820ETP+T</text>
<text x="180.4" y="187.5">MAX4820ETP+T</text>
<text x="215.9" y="197.7">TP_RLY_d8</text>
</g>
<g font-size="2.3" fill="#f00">
<text x="58" y="46.3">5</text>
<text x="64.6" y="46.6">RLY_RESET_n</text>
<text x="149.4" y="46.3">5,6</text>
<text x="156" y="46.6">RLY_RESET_n</text>
<text x="58" y="53.9">5</text>
<text x="129.6" y="53.9">RLY_a1</text>
<text x="140.2" y="53.9">7</text>
<text x="149.4" y="53.9">5,6</text>
<text x="221" y="53.9">RLY_b1</text>
<text x="231.7" y="53.9">8</text>
<text x="64.6" y="54.2">RLY_SET_n</text>
<text x="129.6" y="56.5">RLY_a2</text>
<text x="129.6" y="59">RLY_a3</text>
<text x="140.2" y="56.5">7</text>
<text x="140.2" y="59">7</text>
<text x="156" y="54.2">RLY_SET_n</text>
<text x="221" y="56.5">RLY_b2</text>
<text x="221" y="59">RLY_b3</text>
<text x="231.7" y="56.5">8</text>
<text x="231.7" y="59">8</text>
<text x="58" y="61.6">5</text>
<text x="64.6" y="61.8">RLY_DIN</text>
<text x="129.6" y="61.6">RLY_a4</text>
<text x="129.6" y="64.1">RLY_a5</text>
<text x="140.2" y="61.6">7</text>
<text x="140.2" y="64.1">7</text>
<text x="149.4" y="61.6">5,6</text>
<text x="156" y="61.8">RLY_DIN</text>
<text x="221" y="61.6">RLY_b4</text>
<text x="221" y="64.1">RLY_b5</text>
<text x="231.7" y="61.6">8</text>
<text x="231.7" y="64.1">8</text>
<text x="129.6" y="66.6">RLY_a6</text>
<text x="129.6" y="69.2">RLY_a7</text>
<text x="129.6" y="71.7">RLY_a8</text>
<text x="140.2" y="66.6">7</text>
<text x="140.2" y="69.2">8</text>
<text x="140.2" y="71.7">8</text>
<text x="221" y="66.6">RLY_b6</text>
<text x="221" y="69.2">RLY_b7</text>
<text x="221" y="71.7">RLY_b8</text>
<text x="231.7" y="66.6">8</text>
<text x="231.7" y="69.2">8</text>
<text x="231.7" y="71.7">8</text>
<text x="58" y="76.8">5</text>
<text x="64.6" y="77">RLY_SCLK</text>
<text x="149.4" y="76.8">5,6</text>
<text x="156" y="77">RLY_SCLK</text>
<text x="58" y="89.5">5</text>
<text x="64.6" y="89.7">CS_RLY_a_n</text>
<text x="149.4" y="89.5">5</text>
<text x="156" y="89.7">CS_RLY_b_n</text>
<text x="55.4" y="140.3">5,6</text>
<text x="62" y="140.5">RLY_RESET_n</text>
<text x="149.4" y="140.3">5,6</text>
<text x="156" y="140.5">RLY_RESET_n</text>
<text x="55.4" y="147.9">5,6</text>
<text x="62" y="148.2">RLY_SET_n</text>
<text x="127" y="147.9">RLY_c1</text>
<text x="137.7" y="147.9">9</text>
<text x="149.4" y="147.9">5,6</text>
<text x="156" y="148.2">RLY_SET_n</text>
<text x="221" y="147.9">RLY_d1</text>
<text x="231.7" y="147.9">9</text>
<text x="55.4" y="155.5">5,6</text>
<text x="62" y="155.8">RLY_DIN</text>
<text x="127" y="150.5">RLY_c2</text>
<text x="127" y="153">RLY_c3</text>
<text x="127" y="155.5">RLY_c4</text>
<text x="137.7" y="150.5">9</text>
<text x="137.7" y="153">9</text>
<text x="137.7" y="155.5">9</text>
<text x="149.4" y="155.5">5,6</text>
<text x="156" y="155.8">RLY_DIN</text>
<text x="221" y="150.5">RLY_d2</text>
<text x="221" y="153">RLY_d3</text>
<text x="221" y="155.5">RLY_d4</text>
<text x="231.7" y="150.5">9</text>
<text x="231.7" y="153">9</text>
<text x="231.7" y="155.5">9</text>
<text x="127" y="158.1">RLY_c5</text>
<text x="127" y="160.6">RLY_c6</text>
<text x="137.7" y="158.1">9</text>
<text x="137.7" y="160.6">9</text>
<text x="221" y="158.1">RLY_d5</text>
<text x="221" y="160.6">RLY_d6</text>
<text x="231.7" y="158.1">9</text>
<text x="231.7" y="160.6">4</text>
<text x="127" y="163.2">RLY_c7</text>
<text x="127" y="165.7">RLY_c8</text>
<text x="137.7" y="163.2">9</text>
<text x="137.7" y="165.7">9</text>
<text x="221" y="163.2">RLY_d7</text>
<text x="231.7" y="163.2">4</text>
<text x="55.4" y="170.8">5,6</text>
<text x="62" y="171">RLY_SCLK</text>
<text x="149.4" y="170.8">5,6</text>
<text x="156" y="171">RLY_SCLK</text>
<text x="55.4" y="183.5">5</text>
<text x="62" y="183.7">CS_RLY_c_n</text>
<text x="149.4" y="183.5">5</text>
<text x="156" y="183.7">CS_RLY_d_n</text>
<text x="226.1" y="183.5">RLY_d8</text>
</g>
<g font-size="2.3" fill="#004080">
<text x="90.2" y="46.8">RESET</text>
<text x="110.8" y="44.3">VCC</text>
<text x="181.7" y="46.8">RESET</text>
<text x="202.2" y="44.3">VCC</text>
<text x="110.3" y="49.4">COM</text>
<text x="201.7" y="49.4">COM</text>
<text x="90.2" y="54.4">SET</text>
<text x="109.5" y="59.5">OUT3</text>
<text x="109.5" y="54.4">OUT1</text>
<text x="109.5" y="57">OUT2</text>
<text x="181.7" y="54.4">SET</text>
<text x="201" y="59.5">OUT3</text>
<text x="201" y="54.4">OUT1</text>
<text x="201" y="57">OUT2</text>
<text x="90.2" y="62.1">DIN</text>
<text x="109.5" y="64.6">OUT5</text>
<text x="109.5" y="62.1">OUT4</text>
<text x="181.7" y="62.1">DIN</text>
<text x="201" y="64.6">OUT5</text>
<text x="201" y="62.1">OUT4</text>
<text x="90.2" y="67.1">DOUT</text>
<text x="109.5" y="69.7">OUT7</text>
<text x="109.5" y="67.1">OUT6</text>
<text x="181.7" y="67.1">DOUT</text>
<text x="201" y="69.7">OUT7</text>
<text x="201" y="67.1">OUT6</text>
<text x="90.2" y="77.3">SCLK</text>
<text x="109.5" y="72.2">OUT8</text>
<text x="112.3" y="77.3">NC</text>
<text x="181.7" y="77.3">SCLK</text>
<text x="201" y="72.2">OUT8</text>
<text x="203.8" y="77.3">NC</text>
<text x="106.5" y="82.4">PGND_1</text>
<text x="197.9" y="82.4">PGND_1</text>
<text x="106.5" y="84.9">PGND_2</text>
<text x="110.5" y="87.5">GND</text>
<text x="197.9" y="84.9">PGND_2</text>
<text x="202" y="87.5">GND</text>
<text x="90.2" y="90">CS</text>
<text x="109.4" y="90">EPAD</text>
<text x="181.7" y="90">CS</text>
<text x="200.8" y="90">EPAD</text>
<text x="87.7" y="140.8">RESET</text>
<text x="107.7" y="143.3">COM</text>
<text x="108.2" y="138.3">VCC</text>
<text x="181.7" y="140.8">RESET</text>
<text x="201.7" y="143.3">COM</text>
<text x="202.2" y="138.3">VCC</text>
<text x="87.7" y="148.4">SET</text>
<text x="107" y="148.4">OUT1</text>
<text x="181.7" y="148.4">SET</text>
<text x="201" y="148.4">OUT1</text>
<text x="107" y="153.5">OUT3</text>
<text x="107" y="151">OUT2</text>
<text x="201" y="153.5">OUT3</text>
<text x="201" y="151">OUT2</text>
<text x="87.7" y="156">DIN</text>
<text x="87.7" y="161.1">DOUT</text>
<text x="107" y="158.6">OUT5</text>
<text x="107" y="156">OUT4</text>
<text x="107" y="161.1">OUT6</text>
<text x="181.7" y="156">DIN</text>
<text x="181.7" y="161.1">DOUT</text>
<text x="201" y="158.6">OUT5</text>
<text x="201" y="156">OUT4</text>
<text x="201" y="161.1">OUT6</text>
<text x="107" y="166.2">OUT8</text>
<text x="107" y="163.7">OUT7</text>
<text x="201" y="166.2">OUT8</text>
<text x="201" y="163.7">OUT7</text>
<text x="87.7" y="171.3">SCLK</text>
<text x="109.8" y="171.3">NC</text>
<text x="181.7" y="171.3">SCLK</text>
<text x="203.8" y="171.3">NC</text>
<text x="103.9" y="178.9">PGND_2</text>
<text x="103.9" y="176.4">PGND_1</text>
<text x="197.9" y="178.9">PGND_2</text>
<text x="197.9" y="176.4">PGND_1</text>
<text x="87.7" y="184">CS</text>
<text x="106.9" y="184">EPAD</text>
<text x="108" y="181.4">GND</text>
<text x="181.7" y="184">CS</text>
<text x="200.8" y="184">EPAD</text>
<text x="202" y="181.4">GND</text>
</g>
<g font-size="1.8">
<text x="40.7" y="1.9">5</text>
<text x="116.9" y="1.9">4</text>
<text x="193.1" y="1.9">3</text>
<text x="269.3" y="1.9">2</text>
<text x="345.5" y="1.9">1</text>
<text x=".7" y="34.3">D</text>
<text x="384.2" y="34.3">D</text>
<text x=".7" y="94.7">C</text>
<text x="384.2" y="94.7">C</text>
<text x=".7" y="155">B</text>
<text x="384.2" y="155">B</text>
<text x=".7" y="215.3">A</text>
<text x="384.2" y="215.3">A</text>
<text x="40.7" y="245.7">5</text>
<text x="116.9" y="245.7">4</text>
<text x="193.1" y="245.7">3</text>
<text x="269.3" y="245.7">2</text>
<text x="345.5" y="245.7">1</text>
</g>
</svg>
